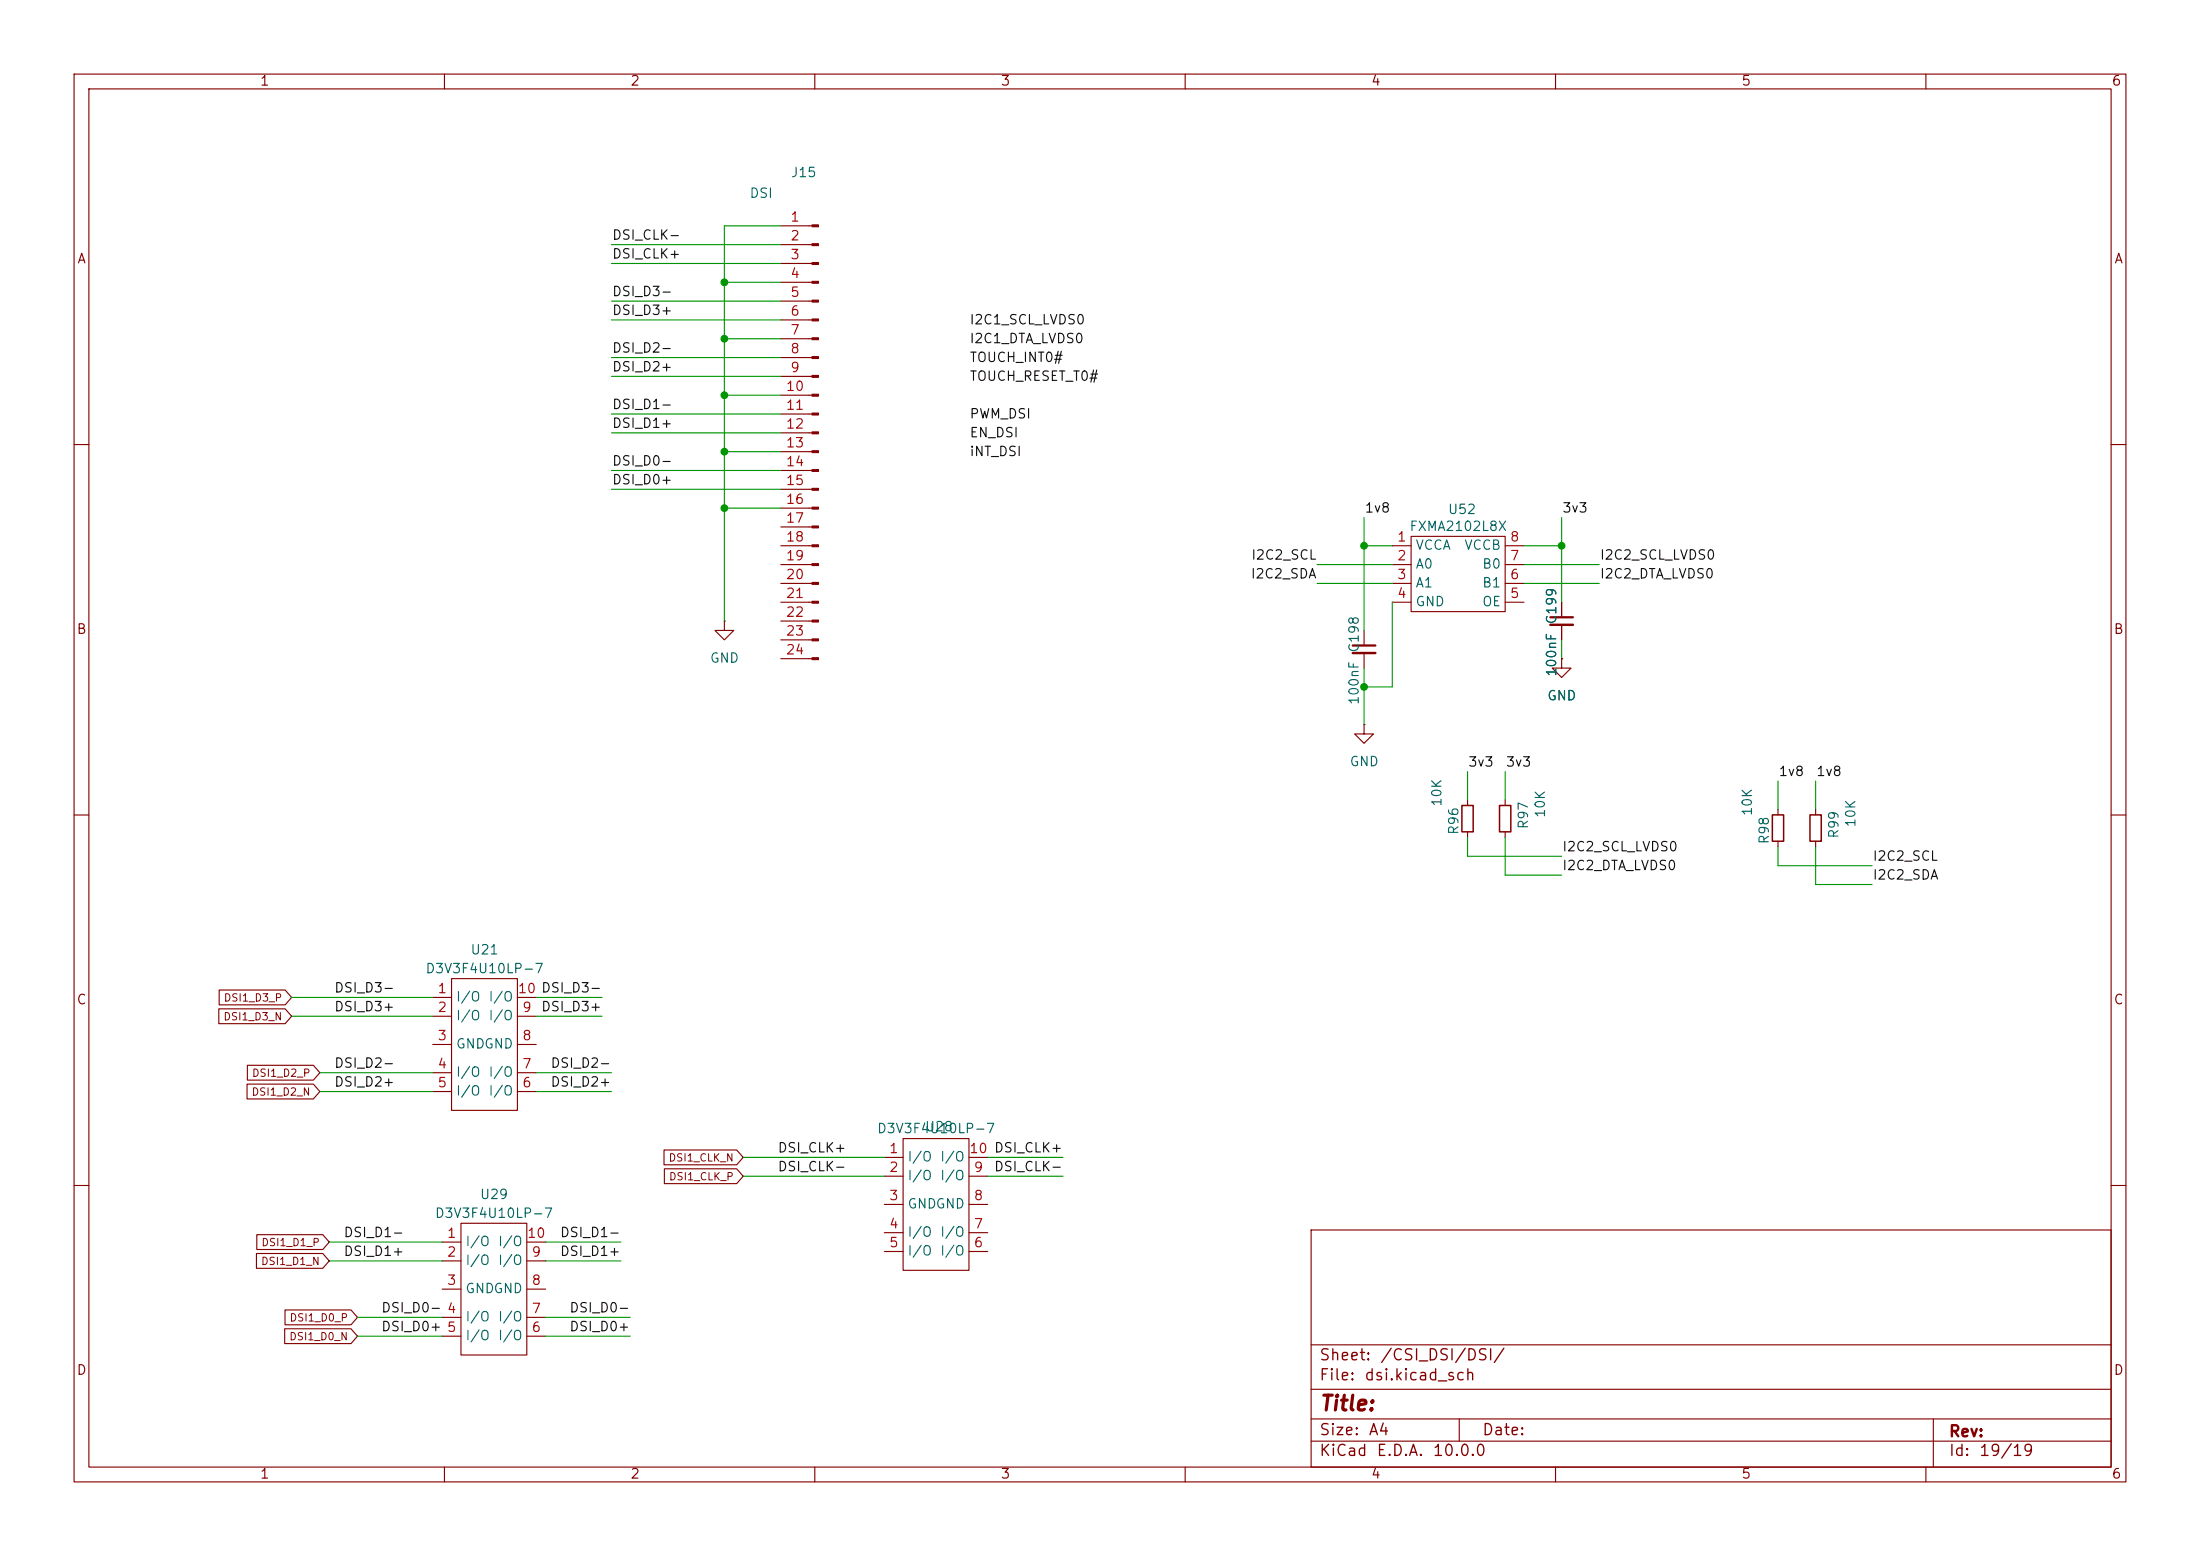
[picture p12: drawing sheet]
<svg xmlns="http://www.w3.org/2000/svg" width="297mm" height="210mm" viewBox="0 0 297 210" stroke-linecap="round" stroke-linejoin="round" font-family="sans-serif">
<g fill="none" stroke="#840000" stroke-width=".15">
<path d="M10 10h277v190h-277zM12 12h273v186h-273zM60 10v2M110 10v2M160 10v2M210 10v2M260 10v2M105.4 30.5h4.2M105.4 33h4.2M105.4 35.6h4.2M105.4 38.1h4.2M105.4 40.6h4.2"/>
<path d="M105.4 43.2h4.2M105.4 45.7h4.2M105.4 48.3h4.2M105.4 50.8h4.2M105.4 53.3h4.2M105.4 55.9h4.2M105.4 58.4h4.2M10 60h2M105.4 73.7h4.2M105.4 76.2h4.2M105.4 78.7h4.2M105.4 61h4.2"/>
<path d="M105.4 63.5h4.2M105.4 66h4.2M105.4 68.6h4.2M105.4 71.1h4.2M188 73.7h2.5M188 76.2h2.5M188 78.7h2.5M190.5 72.4h12.7v10.2h-12.7zM203.2 73.7h2.5M203.2 76.2h2.5M203.2 78.7h2.5M285 60h2"/>
<path d="M97.8 83.8v1.3h1.3l-1.3 1.3-1.3-1.3h1.3M97.8 83.8h.1M105.4 81.3h4.2M105.4 83.8h4.2M105.4 86.4h4.2M105.4 88.9h4.2M184.1 97.8v1.3h1.3l-1.3 1.2-1.2-1.2h1.2M184.1 97.8h.1M184.1 85.1v2M184.1 88.1v2.1M188 81.3h2.5M203.2 81.3h2.5"/>
<path d="M210.8 88.9v1.3h1.3l-1.3 1.2-1.3-1.2h1.3M210.8 88.9h.1M210.8 81.3v2M210.8 84.3v2.1M10 110h2M198.1 108v.7M198.1 112.3v.7M203.2 108v.7M203.2 112.3v.7M240 109.2v.8M240 113.5v.8M245.1 109.2v.8"/>
<path d="M245.1 113.5v.8M285 110h2M29.5 136.2h9l.9 1-.9 1h-9zM29.6 133.6h8.9l.9 1-.9 1h-8.9zM58.4 134.6h2.6M58.4 137.2h2.6M61 132.1h8.8v17.8h-8.8zM69.8 134.6h2.6M69.8 137.2h2.6M33.3 146.3h9l.9 1-.9 1h-9zM33.4 143.8h8.9l.9 1-.9 1h-8.9zM58.4 141h2.6"/>
<path d="M58.4 144.8h2.6M58.4 147.3h2.6M69.8 141h2.6M69.8 144.8h2.6M69.8 147.3h2.6M89.6 155.2h9.9l.8 1-.8 1h-9.9zM89.7 157.7h9.8l.8 1.1-.8 1h-9.8zM119.4 156.2h2.5M119.4 158.8h2.5M121.9 153.7h8.9v17.8h-8.9zM130.8 156.2h2.5M130.8 158.8h2.5"/>
<path d="M10 160h2M34.6 169.2h9l.8 1-.8 1h-9zM34.7 166.6h8.9l.8 1-.8 1h-8.9zM38.4 179.3h9l.9 1-.9 1h-9zM38.5 176.8h8.9l.9 1-.9 1h-8.9zM59.7 167.6h2.5M59.7 170.2h2.5M59.7 174h2.5M59.7 177.8h2.5M62.2 165.1h8.9v17.8h-8.9zM71.1 167.6h2.6M71.1 170.2h2.6"/>
<path d="M71.1 174h2.6M71.1 177.8h2.6M119.4 162.6h2.5M119.4 166.4h2.5M119.4 168.9h2.5M130.8 162.6h2.5M130.8 166.4h2.5M130.8 168.9h2.5M177 166h108v32h-108zM285 160h2M59.7 180.3h2.5M60 198v2"/>
<path d="M71.1 180.3h2.6M110 198v2M160 198v2M177 194.5h108M177 191.5h108M177 187.5h108M177 181.5h108M197 191.5v3M210 198v2M260 198v2M261 191.5v6.5"/>
</g>
<path d="M197.4 108.7h1.5v3.6h-1.5zM202.4 108.7h1.6v3.6h-1.6zM239.3 110h1.5v3.5h-1.5zM244.3 110h1.6v3.5h-1.6z" fill="none" stroke="#840000" stroke-width=".2"/>
<path d="M182.6 87.1h3.1M209.3 83.3h3" fill="none" stroke="#840000" stroke-width=".3"/>
<path d="M182.6 88.1h3.1M209.3 84.3h3" fill="none" stroke="#840000" stroke-width=".33"/>
<g fill="#840000" stroke="#840000" stroke-width=".15">
<path d="M109.6 30.4h.9v.2h-.9z"/>
<path d="M109.6 32.9h.9v.2h-.9z"/>
<path d="M109.6 35.4h.9v.3h-.9z"/>
<path d="M109.6 38h.9v.2h-.9z"/>
<path d="M109.6 40.5h.9v.3h-.9z"/>
<path d="M109.6 43.1h.9v.2h-.9z"/>
<path d="M109.6 45.6h.9v.2h-.9z"/>
<path d="M109.6 48.1h.9v.3h-.9z"/>
<path d="M109.6 50.7h.9v.2h-.9z"/>
<path d="M109.6 53.2h.9v.3h-.9z"/>
<path d="M109.6 55.8h.9v.2h-.9z"/>
<path d="M109.6 58.3h.9v.2h-.9z"/>
<path d="M109.6 60.8h.9v.3h-.9z"/>
<path d="M109.6 63.4h.9v.2h-.9z"/>
<path d="M109.6 65.9h.9v.3h-.9z"/>
<path d="M109.6 68.5h.9v.2h-.9z"/>
<path d="M109.6 71h.9v.2h-.9z"/>
<path d="M109.6 73.5h.9v.3h-.9z"/>
<path d="M109.6 76.1h.9v.2h-.9z"/>
<path d="M109.6 78.6h.9v.3h-.9z"/>
<path d="M109.6 81.2h.9v.2h-.9z"/>
<path d="M109.6 83.7h.9v.2h-.9z"/>
<path d="M109.6 86.2h.9v.3h-.9z"/>
<path d="M109.6 88.8h.9v.2h-.9z"/>
</g>
<g fill="none" stroke="#009600" stroke-width=".15">
<path d="M82.5 33h22.9M82.5 35.6h22.9M97.8 38.1h7.6M105.4 30.5h-7.6v53.3M82.5 58.4h22.9M82.5 55.9h22.9M82.5 40.6h22.9M82.5 48.3h22.9M82.5 43.2h22.9M82.5 50.8h22.9M97.8 53.3h7.6M97.8 45.7h7.6"/>
<path d="M82.5 63.5h22.9M82.5 66h22.9M97.8 68.6h7.6M97.8 61h7.6M177.8 76.2h10.2M177.8 78.7h10.2M184.1 73.7h3.9M184.1 69.9v15.2M205.7 76.2h10.2M205.7 73.7h5.1M205.7 78.7h10.2M210.8 69.9v11.4"/>
<path d="M184.1 90.2v7.6M188 81.3v11.4h-3.9M210.8 86.4v2.5M198.1 113v2.6h12.7M198.1 104.1v3.9M203.2 104.1v3.9M203.2 113v5.1h7.6M240 105.4v3.8M240 114.3v2.5h12.7M245.1 105.4v3.8M245.1 114.3v5.1h7.6M39.4 137.2h19"/>
<path d="M39.4 134.6h19M72.4 137.2h8.9M72.4 134.6h8.9M43.2 147.3h15.2M43.2 144.8h15.2M72.4 147.3h10.1M72.4 144.8h10.1M100.3 156.2h19.1M100.3 158.8h19.1M133.3 156.2h10.2M133.3 158.8h10.2M44.4 167.6h15.3"/>
<path d="M44.4 170.2h15.3M48.3 177.8h11.4M73.7 177.8h11.4M73.7 167.6h10.1M73.7 170.2h10.1M48.3 180.3h11.4M73.7 180.3h11.4"/>
</g>
<g fill="#009600" stroke="#009600" stroke-width=".14">
<circle cx="97.8" cy="38.1" r=".46"/>
<circle cx="97.8" cy="53.3" r=".46"/>
<circle cx="97.8" cy="45.7" r=".46"/>
<circle cx="184.1" cy="73.7" r=".46"/>
<circle cx="184.1" cy="92.7" r=".46"/>
<circle cx="97.8" cy="61" r=".46"/>
<circle cx="97.8" cy="68.6" r=".46"/>
<circle cx="210.8" cy="73.7" r=".46"/>
</g>
<text font-size="2" fill="#840000" x="178" y="190.9">Title:</text>
<g font-size="1.5" fill="#840000">
<text x="178" y="184">Sheet:</text>
<text x="186.2" y="184">/CSI_DSI/DSI/</text>
<text x="178" y="186.7">File:</text>
<text x="184.1" y="186.7">dsi.kicad_sch</text>
<text x="178" y="196.9">KiCad</text>
<text x="178" y="194.1">Size:</text>
<text x="184.7" y="194.1">A4</text>
<text x="185.7" y="196.9">E.D.A.</text>
<text x="193.3" y="196.9">10.0.0</text>
<text x="200" y="194.1">Date:</text>
<text x="263" y="194.3">Rev:</text>
<text x="263" y="196.9">Id:</text>
<text x="267.1" y="196.9">19/19</text>
</g>
<g font-size="1.3" fill="#840000">
<text x="35" y="11.9">1</text>
<text x="85" y="11.9">2</text>
<text x="135" y="11.9">3</text>
<text x="185" y="11.9">4</text>
<text x="235" y="11.9">5</text>
<text x="285" y="11.9">6</text>
<text x="10.3" y="35.9">A</text>
<text x="285.3" y="35.9">A</text>
<text x="10.3" y="85.9">B</text>
<text x="285.3" y="85.9">B</text>
<text x="10.3" y="135.9">C</text>
<text x="285.3" y="135.9">C</text>
<text x="10.3" y="185.9">D</text>
<text x="285.3" y="185.9">D</text>
<text x="35" y="199.9">1</text>
<text x="85" y="199.9">2</text>
<text x="135" y="199.9">3</text>
<text x="185" y="199.9">4</text>
<text x="235" y="199.9">5</text>
<text x="285" y="199.9">6</text>
</g>
<g font-size="1.3" fill="#006464">
<text x="101.1" y="27">DSI</text>
<text x="106.7" y="24.2">J15</text>
<text x="190.2" y="72">FXMA2102L8X</text>
<text x="195.4" y="69.7">U52</text>
<text x="191" y="74.5">VCCA</text>
<text x="191" y="77.1">A0</text>
<text x="197.6" y="74.5">VCCB</text>
<text x="200" y="77.1">B0</text>
<text x="191" y="79.6">A1</text>
<text x="191" y="82.1">GND</text>
<text x="200" y="82.1">OE</text>
<text x="200" y="79.6">B1</text>
<text x="95.8" y="89.8">GND</text>
<text x="183.7" y="88.2" transform="rotate(-90 183.7 88.2)">C198</text>
<text x="210.4" y="84.4" transform="rotate(-90 210.4 84.4)">C199</text>
<text x="183.7" y="95.2" transform="rotate(-90 183.7 95.2)">100nF</text>
<text x="208.8" y="94.8">GND</text>
<text x="210.4" y="91.4" transform="rotate(-90 210.4 91.4)">100nF</text>
<text x="182.1" y="103.7">GND</text>
<text x="194.9" y="109" transform="rotate(-90 194.9 109)">10K</text>
<text x="197.2" y="112.8" transform="rotate(-90 197.2 112.8)">R96</text>
<text x="206.6" y="112" transform="rotate(-90 206.6 112)">R97</text>
<text x="208.9" y="110.5" transform="rotate(-90 208.9 110.5)">10K</text>
<text x="236.8" y="110.2" transform="rotate(-90 236.8 110.2)">10K</text>
<text x="248.5" y="113.3" transform="rotate(-90 248.5 113.3)">R99</text>
<text x="250.8" y="111.8" transform="rotate(-90 250.8 111.8)">10K</text>
<text x="239.1" y="114" transform="rotate(-90 239.1 114)">R98</text>
<text x="57.4" y="131.7">D3V3F4U10LP-7</text>
<text x="63.4" y="129.1">U21</text>
<text x="61.5" y="135.5">I/O</text>
<text x="65.9" y="135.5">I/O</text>
<text x="61.5" y="138">I/O</text>
<text x="61.5" y="141.8">GNDGND</text>
<text x="65.9" y="138">I/O</text>
<text x="61.5" y="145.6">I/O</text>
<text x="61.5" y="148.2">I/O</text>
<text x="65.9" y="148.2">I/O</text>
<text x="65.9" y="145.6">I/O</text>
<text x="118.3" y="153.3">D3V3F4U10LP-7</text>
<text x="124.8" y="153">U28</text>
<text x="122.4" y="157.1">I/O</text>
<text x="122.4" y="159.6">I/O</text>
<text x="126.8" y="159.6">I/O</text>
<text x="126.8" y="157.1">I/O</text>
<text x="58.6" y="164.7">D3V3F4U10LP-7</text>
<text x="64.7" y="162.2">U29</text>
<text x="122.4" y="163.4">GNDGND</text>
<text x="122.4" y="167.2">I/O</text>
<text x="126.8" y="167.2">I/O</text>
<text x="62.7" y="168.5">I/O</text>
<text x="62.7" y="171">I/O</text>
<text x="67.1" y="171">I/O</text>
<text x="67.1" y="168.5">I/O</text>
<text x="122.4" y="169.8">I/O</text>
<text x="126.8" y="169.8">I/O</text>
<text x="62.7" y="174.9">GNDGND</text>
<text x="62.7" y="178.7">I/O</text>
<text x="67.1" y="178.7">I/O</text>
<text x="62.7" y="181.2">I/O</text>
<text x="67.1" y="181.2">I/O</text>
</g>
<g font-size="1.3" fill="#0f0f0f">
<text x="82.5" y="35.2">DSI_CLK+</text>
<text x="82.5" y="32.7">DSI_CLK-</text>
<text x="82.5" y="40.3">DSI_D3-</text>
<text x="82.5" y="42.8">DSI_D3+</text>
<text x="82.5" y="47.9">DSI_D2-</text>
<text x="130.8" y="46.6">I2C1_DTA_LVDS0</text>
<text x="130.8" y="44.1">I2C1_SCL_LVDS0</text>
<text x="82.5" y="50.5">DSI_D2+</text>
<text x="130.8" y="49.2">TOUCH_INT0#</text>
<text x="130.8" y="51.7">TOUCH_RESET_T0#</text>
<text x="82.5" y="55.5">DSI_D1-</text>
<text x="82.5" y="58.1">DSI_D1+</text>
<text x="130.8" y="59.3">EN_DSI</text>
<text x="130.8" y="56.8">PWM_DSI</text>
<text x="82.5" y="63.2">DSI_D0-</text>
<text x="82.5" y="65.7">DSI_D0+</text>
<text x="130.8" y="61.9">iNT_DSI</text>
<text x="184.1" y="69.5">1v8</text>
<text x="210.8" y="69.5">3v3</text>
<text x="168.8" y="75.9">I2C2_SCL</text>
<text x="215.9" y="75.9">I2C2_SCL_LVDS0</text>
<text x="168.8" y="78.4">I2C2_SDA</text>
<text x="215.9" y="78.4">I2C2_DTA_LVDS0</text>
<text x="198.1" y="103.8">3v3</text>
<text x="203.2" y="103.8">3v3</text>
<text x="240" y="105.1">1v8</text>
<text x="245.1" y="105.1">1v8</text>
<text x="210.8" y="117.8">I2C2_DTA_LVDS0</text>
<text x="210.8" y="115.2">I2C2_SCL_LVDS0</text>
<text x="252.7" y="119">I2C2_SDA</text>
<text x="252.7" y="116.5">I2C2_SCL</text>
<text x="45" y="134.3">DSI_D3-</text>
<text x="45" y="136.8">DSI_D3+</text>
<text x="73" y="136.8">DSI_D3+</text>
<text x="45" y="144.4">DSI_D2-</text>
<text x="45" y="147">DSI_D2+</text>
<text x="74.2" y="147">DSI_D2+</text>
<text x="74.2" y="144.4">DSI_D2-</text>
<text x="104.9" y="155.9">DSI_CLK+</text>
<text x="134.1" y="155.9">DSI_CLK+</text>
<text x="104.9" y="158.4">DSI_CLK-</text>
<text x="134.1" y="158.4">DSI_CLK-</text>
<text x="46.3" y="167.3">DSI_D1-</text>
<text x="75.5" y="167.3">DSI_D1-</text>
<text x="46.3" y="169.8">DSI_D1+</text>
<text x="75.5" y="169.8">DSI_D1+</text>
<text x="51.4" y="177.5">DSI_D0- 4</text>
<text x="51.4" y="180">DSI_D0+ 5</text>
<text x="76.8" y="180">DSI_D0+</text>
<text x="76.8" y="177.5">DSI_D0-</text>
</g>
<g font-size="1.3" fill="#a90000">
<text x="106.6" y="30.2">1</text>
<text x="106.6" y="32.8">2</text>
<text x="106.6" y="35.3">3</text>
<text x="106.6" y="37.8">4</text>
<text x="106.6" y="40.4">5</text>
<text x="106.6" y="42.9">6</text>
<text x="106.6" y="45.5">7</text>
<text x="106" y="53.1">10</text>
<text x="106.6" y="48">8</text>
<text x="106.6" y="50.5">9</text>
<text x="106" y="55.6">11</text>
<text x="106" y="58.2">12</text>
<text x="106" y="60.7">13</text>
<text x="106" y="63.2">14</text>
<text x="106" y="65.8">15</text>
<text x="106" y="68.3">16</text>
<text x="106" y="70.9">17</text>
<text x="106" y="73.4">18</text>
<text x="106" y="75.9">19</text>
<text x="188.5" y="73.4">1</text>
<text x="188.5" y="75.9">2</text>
<text x="203.8" y="75.9">7</text>
<text x="203.8" y="73.4">8</text>
<text x="106" y="78.5">20</text>
<text x="106" y="81">21</text>
<text x="106" y="83.6">22</text>
<text x="188.5" y="78.5">3</text>
<text x="188.5" y="81">4</text>
<text x="203.8" y="81">5</text>
<text x="203.8" y="78.5">6</text>
<text x="106" y="86.1">23</text>
<text x="106" y="88.6">24</text>
<text x="59" y="134.4">1</text>
<text x="59" y="136.9">2</text>
<text x="69.8" y="134.4">10 DSI_D3-</text>
<text x="70.4" y="136.9">9</text>
<text x="59" y="140.7">3</text>
<text x="70.4" y="140.7">8</text>
<text x="59" y="144.5">4</text>
<text x="59" y="147.1">5</text>
<text x="70.4" y="147.1">6</text>
<text x="70.4" y="144.5">7</text>
<text x="119.9" y="156">1</text>
<text x="130.8" y="156">10</text>
<text x="119.9" y="158.5">2</text>
<text x="131.4" y="158.5">9</text>
<text x="60.3" y="167.4">1</text>
<text x="71.1" y="167.4">10</text>
<text x="119.9" y="162.3">3</text>
<text x="119.9" y="166.1">4</text>
<text x="131.4" y="166.1">7</text>
<text x="131.4" y="162.3">8</text>
<text x="60.3" y="169.9">2</text>
<text x="60.3" y="173.7">3</text>
<text x="71.7" y="173.7">8</text>
<text x="71.7" y="169.9">9</text>
<text x="119.9" y="168.7">5</text>
<text x="131.4" y="168.7">6</text>
<text x="71.7" y="177.5">7</text>
<text x="71.7" y="180.1">6</text>
</g>
<g font-size="1" fill="#840000">
<text x="30.1" y="138">DSI1_D3_N</text>
<text x="30.1" y="135.4">DSI1_D3_P</text>
<text x="33.9" y="148.1">DSI1_D2_N</text>
<text x="33.9" y="145.6">DSI1_D2_P</text>
<text x="90.2" y="157">DSI1_CLK_N</text>
<text x="90.2" y="159.6">DSI1_CLK_P</text>
<text x="35.2" y="171">DSI1_D1_N</text>
<text x="35.2" y="168.4">DSI1_D1_P</text>
<text x="39" y="178.6">DSI1_D0_P</text>
<text x="39" y="181.1">DSI1_D0_N</text>
</g>
</svg>
